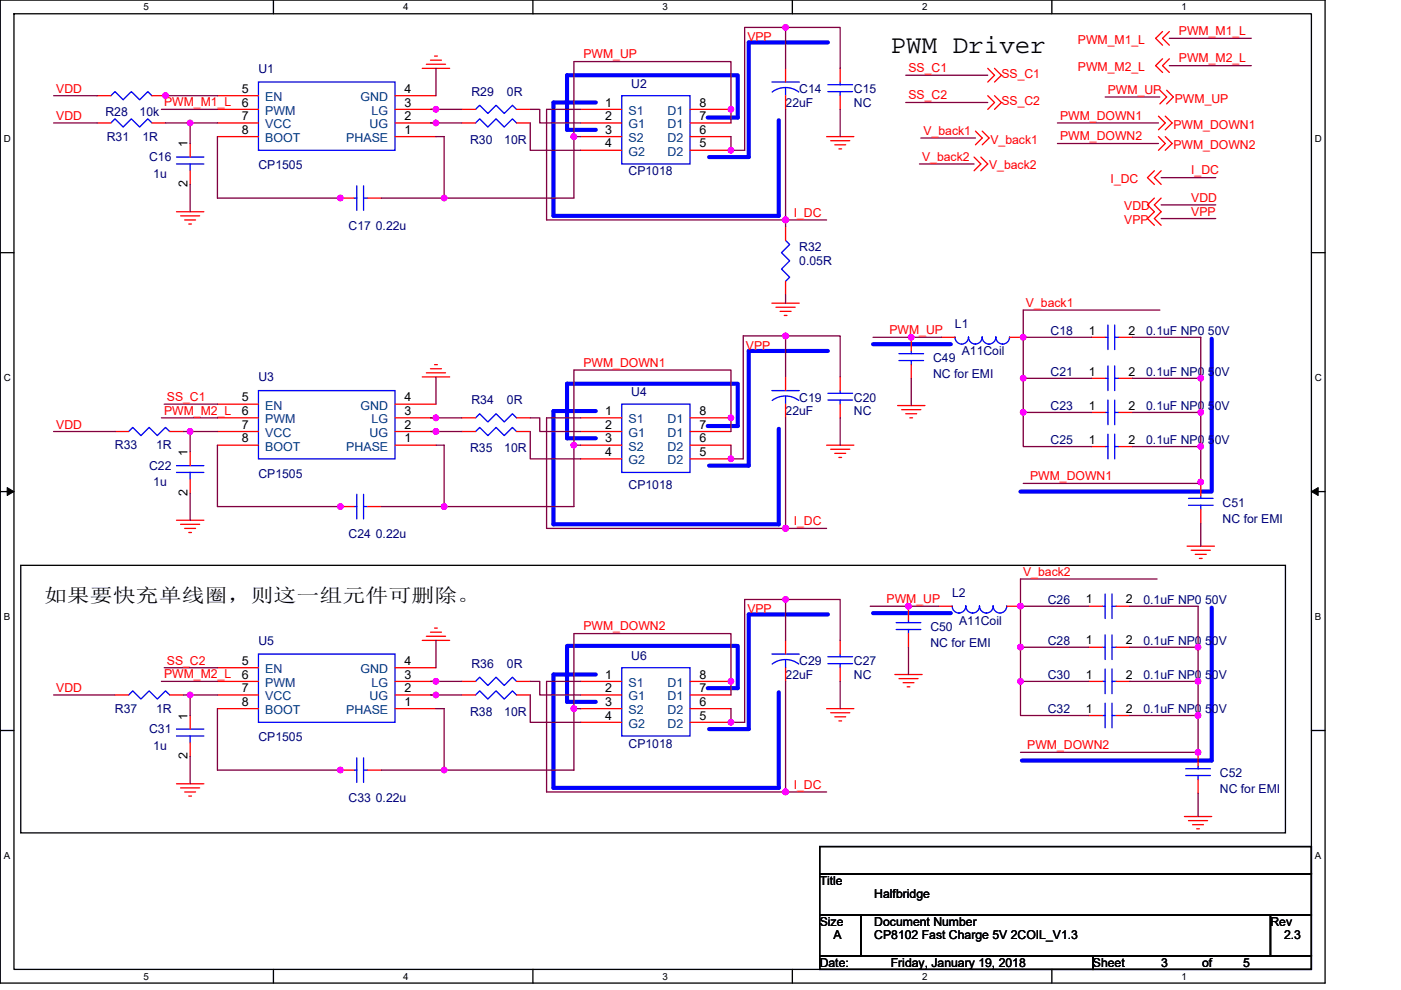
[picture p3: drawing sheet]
<svg xmlns="http://www.w3.org/2000/svg" width="297mm" height="210mm" viewBox="0 0 297 210" stroke-linecap="round" stroke-linejoin="round" font-family="sans-serif">
<path d="M.1 0h280.8v208.5h-280.8zM3 2.9h275v202.7h-275z" fill="none" stroke="#000" stroke-width=".28"/>
<g fill="#fff">
<path d="M30.5 .3h1.1v2.3h-1.1z"/>
<path d="M30.5 205.9h1.1v2.3h-1.1z"/>
</g>
<path d="M58 0v2.9M58 205.6v2.9" fill="none" stroke="#000" stroke-width=".28"/>
<g fill="#fff">
<path d="M85.5 .3h1.1v2.3h-1.1z"/>
<path d="M85.5 205.9h1.1v2.3h-1.1z"/>
</g>
<path d="M113 0v2.9M113 205.6v2.9" fill="none" stroke="#000" stroke-width=".28"/>
<g fill="#fff">
<path d="M140.5 .3h1.1v2.3h-1.1z"/>
<path d="M140.5 205.9h1.1v2.3h-1.1z"/>
</g>
<path d="M168 0v2.9M168 205.6v2.9" fill="none" stroke="#000" stroke-width=".28"/>
<g fill="#fff">
<path d="M195.5 .3h1.2v2.3h-1.2z"/>
<path d="M195.5 205.9h1.2v2.3h-1.2z"/>
</g>
<path d="M223 0v2.9M223 205.6v2.9" fill="none" stroke="#000" stroke-width=".28"/>
<g fill="#fff">
<path d="M250.5 .3h1.2v2.3h-1.2z"/>
<path d="M250.5 205.9h1.2v2.3h-1.2z"/>
<path d="M.8 28.3h1.5v2.3h-1.5z"/>
<path d="M278.8 28.3h1.5v2.3h-1.5z"/>
<path d="M.8 78.9h1.5v2.3h-1.5z"/>
<path d="M278.8 78.9h1.5v2.3h-1.5z"/>
</g>
<path d="M.1 53.6h2.9M278 53.6h2.9" fill="none" stroke="#000" stroke-width=".28"/>
<g fill="#fff">
<path d="M.8 129.6h1.4v2.3h-1.4z"/>
<path d="M278.8 129.6h1.4v2.3h-1.4z"/>
</g>
<path d="M.1 104.3h2.9M278 104.3h2.9" fill="none" stroke="#000" stroke-width=".28"/>
<path d="M1.5 103.4l1.5 .9-1.5 .8zM278 104.3l1.5-.9v1.7z" fill="#000" stroke="#000" stroke-width=".21"/>
<g fill="#fff">
<path d="M.8 180.3h1.4v2.3h-1.4z"/>
<path d="M278.8 180.3h1.4v2.3h-1.4z"/>
</g>
<path d="M4.4 119.9h268.1v56.8h-268.1zM.1 154.9h2.9M278 154.9h2.9M173.8 179.6h104.2v5.7h-104.2zM173.8 194h8.7v8.7h-8.7zM173.8 185.3h104.2v8.7h-104.2zM182.5 194h86.9v8.7h-86.9zM269.4 194h8.6v8.7h-8.6zM173.8 202.7h57.9v2.9h-57.9zM231.7 202.7h46.3v2.9h-46.3z" fill="none" stroke="#000" stroke-width=".28"/>
<g fill="none" stroke="#00f" stroke-width=".87">
<path d="M156.1 16h-35.9v11.5h6.1M156.4 16v8.9h-6.4M175.5 9h-16.8v24.3h-8.4M126.3 21.7h-9v24.1h47.8v-20.3M175.5 74.4h-16.8v24.4h-8.4M185.1 73h16.5M256.9 71.8v32.5M126.3 87.2h-9v24h47.8v-20.2M156.1 81.4h-35.9v11.6h6.1M156.4 81.4v9h-6.4M216.4 104.3h40.2M120.2 137.3v11.6h6.1"/>
<path d="M120.2 137h35.9M156.4 137v9h-6.4M175.5 130.3h-16.8v24.3h-8.4M185.1 130h16.5M256.9 128.9v32.4h-40.2M126.3 143.1h-9v24h47.8v-20.3"/>
</g>
<g fill="none" stroke="#f00" stroke-width=".28">
<path d="M89.5 14.5h5.8M90.4 13.6h4.1M91.3 12.8h2.3M92.1 11.9h.6M166.6 14.5v2.9M178.1 14.5v2.9M209.4 14.5l1.5 1.5-1.5 1.4M210.9 14.5l1.4 1.5-1.4 1.4M245.9 19.1l1.5 1.5-1.5 1.4M246.5 6.7l-1.5 1.4 1.5 1.5M246.5 12.5l-1.5 1.4 1.5 1.5M247.4 19.1l1.4 1.5-1.4 1.4"/>
<path d="M247.9 6.7l-1.4 1.4 1.4 1.5M247.9 12.5l-1.4 1.4 1.4 1.5M20.6 26.1h2.9M20.6 20.3h2.9M32.2 26.1h2.9M32.2 20.3h2.9M40.3 30.4v2.9M40.3 36.2v2.9M46.1 29h8.7M46.1 26.1h8.7M46.1 23.2h8.7M46.1 20.3h8.7"/>
<path d="M83.8 29h8.6M83.8 26.1h8.6M83.8 23.2h8.6M83.8 20.3h8.6M97.9 23.2h2.9M97.9 26.1h2.9M109.5 23.2h2.9M109.5 26.1h2.9M123.1 23.2h8.7M123.1 26.1h8.7M123.1 29h8.7M123.1 31.9h8.7"/>
<path d="M146.3 31.9h8.7M146.3 29h8.7M146.3 26.1h8.7M146.3 23.2h8.7M166.6 20.3v2.9M175.3 29h5.7M176.1 29.8h4.1M177 30.7h2.3M177.9 31.6h.5M178.1 20.3v2.9M206.5 33.3l1.5 1.5-1.5 1.4M206.8 27.8l1.5 1.5-1.5 1.4"/>
<path d="M208 33.3l1.4 1.5-1.4 1.4M208.3 27.8l1.4 1.5-1.4 1.4M209.4 20.3l1.5 1.4-1.5 1.5M210.9 20.3l1.4 1.4-1.4 1.5M244.7 36.2l-1.4 1.5 1.4 1.4M245.6 24.6l1.5 1.5-1.5 1.4M245.6 29l1.5 1.4-1.5 1.5M246.2 36.2l-1.5 1.5 1.5 1.4M247.1 24.6l1.4 1.5-1.4 1.4M247.1 29l1.4 1.4-1.4 1.5M37.4 44.9h5.8M38.3 45.8h4"/>
<path d="M39.2 46.7h2.3M40 47.5h.6M72.2 42h2.9M78 42h2.9M166.6 48.1v2.9M166.6 59.7v2.9M244.7 42l-1.4 1.5 1.4 1.4-1.4 1.5 1.4 1.4M246.2 42l-1.5 1.5 1.5 1.4-1.5 1.5 1.5 1.4M89.5 79.9h5.8M90.4 79.1h4.1M91.3 78.2h2.3M92.1 77.3h.6"/>
<path d="M163.7 64.3h5.8M164.5 65.2h4.1M165.4 66h2.3M166.3 66.9h.6M166.6 79.9v2.9M178.1 79.9v2.9M193.2 71.5v2.9M193.2 77.3v2.9M199.6 71.5h2.9M214.1 71.5h2.9M231.4 71.5h2.9M237.2 71.5h2.9"/>
<path d="M24.4 91.5h2.9M36 91.5h2.9M40.3 95.9v2.9M46.1 94.4h8.7M46.1 91.5h8.7M46.1 88.6h8.7M46.1 85.7h8.7M83.8 94.4h8.6M83.8 91.5h8.6M83.8 88.6h8.6M83.8 85.7h8.6M97.9 88.6h2.9"/>
<path d="M97.9 91.5h2.9M109.5 88.6h2.9M109.5 91.5h2.9M123.1 88.6h8.7M123.1 91.5h8.7M123.1 94.4h8.7M123.1 97.3h8.7M146.3 97.3h8.7M146.3 94.4h8.7M146.3 91.5h8.7M146.3 88.6h8.7M166.6 85.7v2.9"/>
<path d="M175.3 94.4h5.7M176.1 95.3h4.1M177 96.2h2.3M177.9 97h.5M178.1 85.7v2.9M190.3 86h5.8M191.2 86.9h4M192 87.8h2.3M192.9 88.6h.6M231.4 94.7h2.9M231.4 87.5h2.9M231.4 80.2h2.9"/>
<path d="M237.2 94.7h2.9M237.2 87.5h2.9M237.2 80.2h2.9M37.4 110.3h5.8M38.3 111.2h4M39.2 112.1h2.3M40 112.9h.6M40.3 101.7v2.9M72.2 107.4h2.9M78 107.4h2.9M251.7 115.8h5.8M252.6 116.7h4"/>
<path d="M253.4 117.6h2.4M254.3 118.4h.6M254.6 102.2v2.9M254.6 108v2.9M89.5 135.8h5.8M90.4 135h4.1M91.3 134.1h2.3M92.1 133.2h.6M166.6 135.8v2.9M178.1 135.8v2.9M192.6 128.6v2.9M192.6 134.4v2.9"/>
<path d="M199 128.6h2.9M213.5 128.6h2.9M230.8 128.6h2.9M230.8 137.3h2.9M236.6 128.6h2.9M236.6 137.3h2.9M24.4 147.4h2.9M36 147.4h2.9M40.3 151.8v2.8M40.3 157.5v2.9M46.1 150.3h8.7M46.1 147.4h8.7"/>
<path d="M46.1 144.5h8.7M46.1 141.6h8.7M83.8 150.3h8.6M83.8 147.4h8.6M83.8 144.5h8.6M83.8 141.6h8.6M97.9 144.5h2.9M97.9 147.4h2.9M109.5 144.5h2.9M109.5 147.4h2.9M123.1 144.5h8.7M123.1 147.4h8.7"/>
<path d="M123.1 150.3h8.7M123.1 153.2h8.7M146.3 153.2h8.7M146.3 150.3h8.7M146.3 147.4h8.7M146.3 144.5h8.7M166.6 141.6v2.9M175.3 150.3h5.7M176.1 151.2h4.1M177 152h2.3M177.9 152.9h.5M178.1 141.6v2.9"/>
<path d="M189.7 143.1h5.8M190.6 143.9h4M191.5 144.8h2.3M192.3 145.7h.6M230.8 144.5h2.9M230.8 151.8h2.9M236.6 144.5h2.9M236.6 151.8h2.9M254 159.6v2.9M37.4 166.2h5.8M38.3 167.1h4M39.2 168h2.3"/>
<path d="M40 168.8h.6M72.2 163.3h2.9M78 163.3h2.9M251.1 173.2h5.8M252 174.1h4M252.9 174.9h2.3M253.7 175.8h.6M254 165.4v2.9"/>
</g>
<g fill="none" stroke="#00f" stroke-width=".28">
<path d="M54.8 17.4h29v14.5h-29zM163.7 17.4h5.8M163.7 19.5a4.6 4.6 0 0 1 5.7 0M166.6 18.6v1.7M175.5 19.4h5.3M175.5 18h5.3M178.1 17.4v.6M178.1 19.4v.9M23.5 26.1l.9-.9 1.7 1.7 1.8-1.7 1.7 1.7 1.7-1.7 .9 .9M23.5 20.3l.9-.9 1.7 1.8 1.8-1.8 1.7 1.8 1.7-1.8 .9 .9M37.4 33.3h5.8M37.4 34.8h5.8"/>
<path d="M40.3 34.8v1.4M75.6 39.4v5.2M77.1 39.4v5.2M100.8 23.2l.9-.9 1.7 1.8 1.8-1.8 1.7 1.8 1.7-1.8 .9 .9M100.8 26.1l.9-.9 1.7 1.7 1.8-1.7 1.7 1.7 1.7-1.7 .9 .9M131.8 20.3h14.5v14.5h-14.5zM75.1 42h.5M77.1 42h.9M166.6 51l.8 .9-1.7 1.7 1.7 1.7-1.7 1.8 1.7 1.7-.8 .9M190.6 76.5h5.2M190.6 75h5.2M193.2 74.4v.6"/>
<path d="M193.2 76.5v.8M211.1 71.5a1.46 1.46 0 0 1-1.4 1.5 1.44 1.44 0 0 1-1.4-1.5h-.1a1.46 1.46 0 0 1-1.4 1.5 1.44 1.44 0 0 1-1.4-1.5h-.1a1.43 1.43 0 0 1-1.4 1.5 1.43 1.43 0 0 1-1.4-1.5M214 71.5a1.45 1.45 0 0 1-1.4 1.5 1.45 1.45 0 0 1-1.4-1.5M234.3 71.5h.6M234.9 68.9v5.2M234.9 77.6v5.2M236.3 71.5h.9M236.3 68.9v5.2M236.3 77.6v5.2M27.3 91.5l.8-.8 1.8 1.7 1.7-1.7 1.8 1.7 1.7-1.7 .9 .8M37.4 98.8h5.8M54.8 82.8h29v14.5h-29z"/>
<path d="M100.8 88.6l.9-.8 1.7 1.7 1.8-1.7 1.7 1.7 1.7-1.7 .9 .8M100.8 91.5l.9-.8 1.7 1.7 1.8-1.7 1.7 1.7 1.7-1.7 .9 .8M131.8 85.7h14.5v14.5h-14.5zM163.7 82.8h5.8M163.7 84.9a4.6 4.6 0 0 1 5.7 0M166.6 84v1.7M175.5 84.9h5.3M175.5 83.4h5.3M178.1 82.8v.6M178.1 84.9v.8M234.3 94.7h.6M234.3 87.5h.6"/>
<path d="M234.3 80.2h.6M234.9 92.1v5.2M234.9 84.9v5.2M236.3 94.7h.9M236.3 87.5h.9M236.3 80.2h.9M236.3 92.1v5.2M236.3 84.9v5.2M37.4 100.2h5.8M40.3 100.2v1.5M75.1 107.4h.5M75.6 104.8v5.3"/>
<path d="M77.1 107.4h.9M77.1 104.8v5.3M252 107.2h5.2M252 105.7h5.2M254.6 105.1v.6M254.6 107.2v.8M54.8 138.7h29v14.5h-29zM163.7 138.7h5.8M166.6 139.9v1.7M175.5 139.3h5.3M178.1 138.7v.6M190 133.5h5.2"/>
<path d="M190 132.1h5.2M192.6 131.5v.6M192.6 133.5v.9M201.9 128.6a1.44 1.44 0 0 0 1.4 1.4 1.46 1.46 0 0 0 1.5-1.4M204.8 128.6a1.45 1.45 0 0 0 1.4 1.4 1.45 1.45 0 0 0 1.5-1.4 1.45 1.45 0 0 0 1.4 1.4 1.45 1.45 0 0 0 1.5-1.4 1.43 1.43 0 0 0 1.4 1.4 1.43 1.43 0 0 0 1.4-1.4M233.7 128.6h.6M233.7 137.3h.6M234.3 126v5.2M234.3 134.7v5.2M235.8 128.6h.8M235.8 137.3h.8M235.8 126v5.2"/>
<path d="M235.8 134.7v5.2M27.3 147.4l.8-.9 1.8 1.8 1.7-1.8 1.8 1.8 1.7-1.8 .9 .9M37.4 154.6h5.8M37.4 156.1h5.8M40.3 156.1v1.4M100.8 144.5l.9-.9 1.7 1.8 1.8-1.8 1.7 1.8 1.7-1.8 .9 .9M100.8 147.4l.9-.9 1.7 1.8 1.8-1.8 1.7 1.8 1.7-1.8 .9 .9M131.8 141.6h14.5v14.5h-14.5zM163.7 140.8a4.6 4.6 0 0 1 5.7 0M175.5 140.8h5.3M178.1 140.8v.8M233.7 144.5h.6"/>
<path d="M233.7 151.8h.6M234.3 141.9v5.2M234.3 149.1v5.3M235.8 144.5h.8M235.8 151.8h.8M235.8 141.9v5.2M235.8 149.1v5.3M75.1 163.3h.5M75.6 160.7v5.2M77.1 163.3h.9M77.1 160.7v5.2M251.4 164.5h5.2"/>
<path d="M251.4 163h5.2M254 162.5v.5M254 164.5v.9"/>
</g>
<g fill="none" stroke="#800040" stroke-width=".28">
<path d="M92.4 14.5v5.8M166.6 5.8h11.5v8.7M166.6 5.8h-8.7v26.1h-2.9v-2.9M166.6 5.8v8.7M192 16h17.4M247.9 13.9h17.4M247.9 8.1h17.4M11.4 26.1h9.2M11.4 20.3h9.2M34.2 23.2h11.9M34.8 20.3h11.3M35.1 26.1h5.2v4.3"/>
<path d="M40.3 26.1h5.8M40.3 39.1v5.8M46.1 29v13h26.4M91.3 23.2h6.6M92.4 29h1.8v13M97.9 26.1h-6.6M112.4 23.2h2v2.9h8.7M112.4 26.1v5.8h10.7M121.7 29h1.4M121.7 29v13h-27.5M123.1 23.2h-7.2v23.5h50.7M155 26.1v-13h-33.3v15.9"/>
<path d="M166.6 23.2v23.5M178.1 23.2v5.8M192 21.7h17.4M194.9 34.8h11.6M195.2 29.3h11.6M224.2 26.1h21.4M224.2 30.4h21.4M234.3 20.6h11.6M246.2 37.7h11.6M80.9 42h13.3M166.6 46.7h8.7M166.6 46.7v1.4"/>
<path d="M246.2 46.4h11.6M246.2 43.5h11.6M92.4 79.9v5.8M166.6 71.2h11.5v8.7M166.6 62.6v1.7M166.6 71.2h-9v26.1h-2.6v-2.9M166.6 71.2v8.7M185.1 71.5h14.5M217 71.5h14.4M217 71.5v8.7M240.1 71.5h14.5v8.7M245.9 65.8h-28.9v5.7"/>
<path d="M11.4 91.5h13M34.2 88.6h11.9M34.8 85.7h11.3M38.9 91.5h1.4v4.4M40.3 91.5h5.8M46.1 94.4v13h26.4M91.3 88.6h6.6M91.3 91.5h6.6M92.4 94.4h1.8v13M112.4 88.6h2v2.9h8.7M112.4 91.5v5.8h10.7M121.7 94.4h1.4"/>
<path d="M121.7 94.4v13h-27.5M123.1 88.6h-7.2v23.5h50.7M155 91.5v-13h-33.3v15.9M166.6 88.6v23.5M178.1 88.6v5.8M193.2 80.2v5.8M217 80.2h14.4M217 80.2v7.3h14.4M217 87.5v7.2h14.4M240.1 80.2h14.5M240.1 94.7h14.5M240.1 87.5h14.5"/>
<path d="M254.6 94.7v7.8h-37.6M254.6 87.5v7.2M254.6 80.2v7.3M40.3 104.6v5.7M80.9 107.4h13.3M166.6 112.1h8.7M254.6 110.9v4.9M92.4 135.8v5.8M166.6 127.1h11.5v8.7M166.6 127.1h-8.7v26.1h-2.9v-2.9M166.6 127.1v8.7M184.5 128.6h14.5"/>
<path d="M192.6 137.3v5.8M216.4 137.3h14.4M216.4 128.6h14.4M216.4 137.3v7.2h14.4M216.4 128.6v8.7M239.5 137.3h14.5M239.5 128.6h14.5v8.7M245.3 122.8h-28.9v5.8M254 137.3v7.2M11.4 147.4h13M34.2 144.5h11.9M34.8 141.6h11.3"/>
<path d="M38.9 147.4h1.4v4.4M40.3 147.4h5.8M46.1 150.3v13h26.4M91.3 144.5h6.6M91.3 147.4h6.6M92.4 150.3h1.8v13M112.4 144.5h2v2.9h8.7M112.4 147.4v5.8h10.7M121.7 150.3h1.4M121.7 150.3v13h-27.5M123.1 144.5h-7.2v23.5h50.7M155 147.4v-13h-33.3v15.9"/>
<path d="M166.6 144.5v23.5M178.1 144.5v5.8M216.4 144.5v7.3h14.4M239.5 151.8h14.5M239.5 144.5h14.5M254 151.8v7.8h-37.6M254 144.5v7.3M40.3 160.4v5.8M80.9 163.3h13.3M166.6 168h8.7M254 168.3v4.9"/>
</g>
<g fill="#f0f" stroke="#f0f" stroke-width=".28">
<circle cx="92.4" cy="23.2" r=".57"/>
<circle cx="40.3" cy="26.1" r=".57"/>
<circle cx="35.1" cy="20.3" r=".57"/>
<circle cx="166.6" cy="46.6" r=".57"/>
<circle cx="155" cy="23.2" r=".57"/>
<circle cx="155" cy="31.9" r=".57"/>
<circle cx="166.6" cy="5.8" r=".57"/>
<circle cx="92.4" cy="26.1" r=".57"/>
<circle cx="216.9" cy="71.5" r=".57"/>
<circle cx="254.6" cy="80.2" r=".57"/>
<circle cx="216.9" cy="80.2" r=".57"/>
<circle cx="254.6" cy="102.2" r=".57"/>
<circle cx="193.2" cy="71.5" r=".57"/>
<circle cx="216.9" cy="87.5" r=".57"/>
<circle cx="254.6" cy="87.5" r=".57"/>
<circle cx="121.7" cy="29" r=".57"/>
<circle cx="94.2" cy="42" r=".57"/>
<circle cx="72.2" cy="42" r=".57"/>
<circle cx="121.7" cy="94.4" r=".57"/>
<circle cx="94.2" cy="107.4" r=".57"/>
<circle cx="72.2" cy="107.4" r=".57"/>
<circle cx="166.6" cy="112.1" r=".57"/>
<circle cx="92.4" cy="88.6" r=".57"/>
<circle cx="40.3" cy="91.5" r=".57"/>
<circle cx="155" cy="88.6" r=".57"/>
<circle cx="155" cy="97.3" r=".57"/>
<circle cx="166.6" cy="71.2" r=".57"/>
<circle cx="92.4" cy="91.5" r=".57"/>
<circle cx="121.7" cy="150.3" r=".57"/>
<circle cx="94.2" cy="163.3" r=".57"/>
<circle cx="72.2" cy="163.3" r=".57"/>
<circle cx="166.6" cy="168" r=".57"/>
<circle cx="92.4" cy="144.5" r=".57"/>
<circle cx="40.3" cy="147.4" r=".57"/>
<circle cx="155" cy="144.5" r=".57"/>
<circle cx="155" cy="153.2" r=".57"/>
<circle cx="166.6" cy="127.1" r=".57"/>
<circle cx="92.4" cy="147.4" r=".57"/>
<circle cx="216.4" cy="128.6" r=".57"/>
<circle cx="254" cy="137.3" r=".57"/>
<circle cx="216.4" cy="137.3" r=".57"/>
<circle cx="254" cy="159.6" r=".57"/>
<circle cx="254" cy="151.7" r=".57"/>
<circle cx="192.6" cy="128.6" r=".57"/>
<circle cx="216.4" cy="144.5" r=".57"/>
<circle cx="254" cy="144.5" r=".57"/>
<circle cx="254.6" cy="94.7" r=".57"/>
</g>
<text font-size="5.5" x="188.9" y="11.3">PWM Driver</text>
<text font-size="4" x="9.3" y="127.8">如果要快充单线圈，则这一组元件可删除。</text>
<g font-size="2.6" fill="#f00">
<text x="158.5" y="8.7">VPP</text>
<text x="228.5" y="9.3">PWM_M1_L</text>
<text x="250" y="7.5">PWM_M1_L</text>
<text x="123.7" y="12.4">PWM_UP</text>
<text x="192.6" y="15.3">SS_C1</text>
<text x="212.3" y="16.6">SS_C1</text>
<text x="228.5" y="15.1">PWM_M2_L</text>
<text x="250" y="13.3">PWM_M2_L</text>
<text x="11.9" y="19.7">VDD</text>
<text x="34.8" y="22.5">PWM_M1_L</text>
<text x="192.6" y="21.1">SS_C2</text>
<text x="212.3" y="22.3">SS_C2</text>
<text x="234.9" y="19.9">PWM_UP</text>
<text x="249.1" y="21.8">PWM_UP</text>
<text x="11.9" y="25.5">VDD</text>
<text x="195.8" y="28.6">V_back1</text>
<text x="224.8" y="25.4">PWM_DOWN1</text>
<text x="224.8" y="29.8">PWM_DOWN2</text>
<text x="248.8" y="27.3">PWM_DOWN1</text>
<text x="195.5" y="34.1">V_back2</text>
<text x="209.7" y="35.9">V_back2</text>
<text x="210" y="30.4">V_back1</text>
<text x="248.8" y="31.6">PWM_DOWN2</text>
<text x="235.5" y="38.8">I_DC</text>
<text x="252.6" y="37">I_DC</text>
<text x="168.3" y="46">I_DC</text>
<text x="238.4" y="47.5">VPP</text>
<text x="238.4" y="44.6">VDD</text>
<text x="252.6" y="45.8">VPP</text>
<text x="252.6" y="42.9">VDD</text>
<text x="217.5" y="65.1">V_back1</text>
<text x="188.6" y="70.9">PWM_UP</text>
<text x="123.7" y="77.8">PWM_DOWN1</text>
<text x="158.2" y="74.2">VPP</text>
<text x="34.8" y="87.9">PWM_M2_L</text>
<text x="35.4" y="85">SS_C1</text>
<text x="11.9" y="91">VDD</text>
<text x="218.4" y="101.9">PWM_DOWN1</text>
<text x="168.3" y="111.4">I_DC</text>
<text x="216.9" y="122.1">V_back2</text>
<text x="158.5" y="130">VPP</text>
<text x="188" y="127.9">PWM_UP</text>
<text x="123.7" y="133.7">PWM_DOWN2</text>
<text x="34.8" y="143.8">PWM_M2_L</text>
<text x="35.4" y="140.9">SS_C2</text>
<text x="11.9" y="146.8">VDD</text>
<text x="217.8" y="158.9">PWM_DOWN2</text>
<text x="168.3" y="167.3">I_DC</text>
</g>
<g font-size="2.6" fill="#000080">
<text x="54.8" y="15.4">U1</text>
<text x="100" y="20.3">R29</text>
<text x="107.5" y="20.3">0R</text>
<text x="133.8" y="18.6">U2</text>
<text x="166.6" y="22.6">22uF</text>
<text x="169.5" y="19.7">C14</text>
<text x="181" y="19.7">C15</text>
<text x="181" y="22.6">NC</text>
<text x="22.4" y="24.7">R28</text>
<text x="22.6" y="29.9">R31</text>
<text x="29.6" y="24.7">10k</text>
<text x="30.2" y="29.9">1R</text>
<text x="31.6" y="34.2">C16</text>
<text x="54.8" y="35.9">CP1505</text>
<text x="99.7" y="30.4">R30</text>
<text x="106.9" y="30.4">10R</text>
<text x="32.5" y="37.7">1u</text>
<text x="133.3" y="37.1">CP1018</text>
<text x="73.9" y="48.7">C17 0.22u</text>
<text x="169.5" y="53.3">R32</text>
<text x="169.5" y="56.2">0.05R</text>
<text x="202.5" y="69.5">L1</text>
<text x="222.7" y="71">C18</text>
<text x="243" y="71">0.1uF NP0 50V</text>
<text x="197.8" y="76.8">C49</text>
<text x="203.9" y="75.3">A11Coil</text>
<text x="54.8" y="80.8">U3</text>
<text x="197.8" y="80.2">NC for EMI</text>
<text x="222.7" y="79.7">C21</text>
<text x="243" y="79.7">0.1uF NP0 50V</text>
<text x="100" y="85.7">R34</text>
<text x="107.5" y="85.7">0R</text>
<text x="133.8" y="84">U4</text>
<text x="166.6" y="88.1">22uF</text>
<text x="169.5" y="85.2">C19</text>
<text x="181" y="85.2">C20</text>
<text x="181" y="88.1">NC</text>
<text x="222.7" y="86.9">C23</text>
<text x="243" y="86.9">0.1uF NP0 50V</text>
<text x="24.4" y="95.3">R33</text>
<text x="33.1" y="95.3">1R</text>
<text x="99.7" y="95.9">R35</text>
<text x="106.9" y="95.9">10R</text>
<text x="222.7" y="94.1">C25</text>
<text x="243" y="94.1">0.1uF NP0 50V</text>
<text x="31.6" y="99.7">C22</text>
<text x="54.8" y="101.4">CP1505</text>
<text x="32.5" y="103.1">1u</text>
<text x="133.3" y="103.7">CP1018</text>
<text x="259.2" y="107.5">C51</text>
<text x="259.2" y="110.9">NC for EMI</text>
<text x="73.9" y="114.1">C24 0.22u</text>
<text x="201.9" y="126.6">L2</text>
<text x="222.2" y="128">C26</text>
<text x="242.4" y="128">0.1uF NP0 50V</text>
<text x="54.8" y="136.7">U5</text>
<text x="197.2" y="133.8">C50</text>
<text x="197.2" y="137.3">NC for EMI</text>
<text x="203.3" y="132.7">A11Coil</text>
<text x="222.2" y="136.7">C28</text>
<text x="242.4" y="136.7">0.1uF NP0 50V</text>
<text x="100" y="141.6">R36</text>
<text x="107.5" y="141.6">0R</text>
<text x="133.8" y="139.9">U6</text>
<text x="166.6" y="144">22uF</text>
<text x="169.5" y="141.1">C29</text>
<text x="181" y="141.1">C27</text>
<text x="181" y="144">NC</text>
<text x="222.2" y="144">C30</text>
<text x="242.4" y="144">0.1uF NP0 50V</text>
<text x="24.4" y="151.2">R37</text>
<text x="31.6" y="155.5">C31</text>
<text x="33.1" y="151.2">1R</text>
<text x="99.7" y="151.8">R38</text>
<text x="106.9" y="151.8">10R</text>
<text x="222.2" y="151.2">C32</text>
<text x="242.4" y="151.2">0.1uF NP0 50V</text>
<text x="32.5" y="159">1u</text>
<text x="54.8" y="157.3">CP1505</text>
<text x="133.3" y="158.7">CP1018</text>
<text x="258.6" y="164.8">C52</text>
<text x="73.9" y="170">C33 0.22u</text>
<text x="258.6" y="168.3">NC for EMI</text>
</g>
<g font-size="2.6">
<text x="51.3" y="22.6">6</text>
<text x="51.3" y="19.7">5</text>
<text x="85.8" y="22.6">3</text>
<text x="85.8" y="19.7">4</text>
<text x="128.3" y="22.6">1</text>
<text x="148.3" y="22.6">8</text>
<text x="51.3" y="28.4">8</text>
<text x="51.3" y="25.5">7</text>
<text x="85.8" y="28.4">1</text>
<text x="85.8" y="25.5">2</text>
<text x="128.3" y="25.5">2</text>
<text x="128.3" y="28.4">3</text>
<text x="148.3" y="28.4">6</text>
<text x="148.3" y="25.5">7</text>
<text x="39.7" y="31.3" transform="rotate(-90 39.7 31.3)">1</text>
<text x="128.3" y="31.3">4</text>
<text x="148.3" y="31.3">5</text>
<text x="39.7" y="39.7" transform="rotate(-90 39.7 39.7)">2</text>
<text x="230.8" y="71">1</text>
<text x="239.2" y="71">2</text>
<text x="230.8" y="79.7">1</text>
<text x="239.2" y="79.7">2</text>
<text x="51.3" y="88">6</text>
<text x="51.3" y="85.1">5</text>
<text x="85.8" y="88">3</text>
<text x="85.8" y="85.1">4</text>
<text x="128.3" y="88">1</text>
<text x="148.3" y="88">8</text>
<text x="230.8" y="86.9">1</text>
<text x="239.2" y="86.9">2</text>
<text x="51.3" y="93.8">8</text>
<text x="51.3" y="90.9">7</text>
<text x="85.8" y="93.8">1</text>
<text x="85.8" y="90.9">2</text>
<text x="128.3" y="90.9">2</text>
<text x="128.3" y="93.8">3</text>
<text x="148.3" y="93.8">6</text>
<text x="148.3" y="90.9">7</text>
<text x="230.8" y="94.1">1</text>
<text x="239.2" y="94.1">2</text>
<text x="39.7" y="96.7" transform="rotate(-90 39.7 96.7)">1</text>
<text x="128.3" y="96.7">4</text>
<text x="148.3" y="96.7">5</text>
<text x="39.7" y="105.2" transform="rotate(-90 39.7 105.2)">2</text>
<text x="230.2" y="128">1</text>
<text x="238.7" y="128">2</text>
<text x="230.2" y="136.7">1</text>
<text x="238.7" y="136.7">2</text>
<text x="51.3" y="143.9">6</text>
<text x="51.3" y="141">5</text>
<text x="85.8" y="143.9">3</text>
<text x="85.8" y="141">4</text>
<text x="128.3" y="143.9">1</text>
<text x="148.3" y="143.9">8</text>
<text x="230.2" y="143.9">1</text>
<text x="238.7" y="143.9">2</text>
<text x="51.3" y="149.7">8</text>
<text x="51.3" y="146.8">7</text>
<text x="85.8" y="149.7">1</text>
<text x="85.8" y="146.8">2</text>
<text x="128.3" y="146.8">2</text>
<text x="128.3" y="149.7">3</text>
<text x="148.3" y="149.7">6</text>
<text x="148.3" y="146.8">7</text>
<text x="39.7" y="152.6" transform="rotate(-90 39.7 152.6)">1</text>
<text x="128.3" y="152.6">4</text>
<text x="148.3" y="152.6">5</text>
<text x="230.2" y="151.2">1</text>
<text x="238.7" y="151.2">2</text>
<text x="39.7" y="161" transform="rotate(-90 39.7 161)">2</text>
<text x="173.8" y="187.7">Title</text>
<text x="185.4" y="190.6">Halfbridge</text>
<text x="173.8" y="196.4">Size</text>
<text x="185.4" y="196.4">Document Number</text>
<text x="269.4" y="196.4">Rev</text>
<text x="176.7" y="199.3">A</text>
<text x="185.4" y="199.3">CP8102 Fast Charge 5V 2COIL_V1.3</text>
<text x="272.2" y="199.3">2.3</text>
<text x="173.8" y="205">Date:</text>
<text x="188.9" y="205">Friday, January 19, 2018</text>
<text x="231.7" y="205">Sheet</text>
<text x="246.2" y="205">3</text>
<text x="254.9" y="205">of</text>
<text x="263.6" y="205">5</text>
</g>
<g font-size="2.6" fill="#004080">
<text x="56.2" y="21.5">EN</text>
<text x="76.5" y="21.5">GND</text>
<text x="56.2" y="27.2">VCC</text>
<text x="56.2" y="24.4">PWM</text>
<text x="78.4" y="27.2">UG</text>
<text x="78.8" y="24.4">LG</text>
<text x="133.3" y="24.4">S1</text>
<text x="133.3" y="27.2">G1</text>
<text x="141.5" y="27.2">D1</text>
<text x="141.5" y="24.4">D1</text>
<text x="56.2" y="30.1">BOOT</text>
<text x="73.4" y="30.1">PHASE</text>
<text x="133.3" y="30.1">S2</text>
<text x="133.3" y="33">G2</text>
<text x="141.5" y="33">D2</text>
<text x="141.5" y="30.1">D2</text>
<text x="56.2" y="89.8">PWM</text>
<text x="56.2" y="86.9">EN</text>
<text x="76.5" y="86.9">GND</text>
<text x="78.8" y="89.8">LG</text>
<text x="133.3" y="89.8">S1</text>
<text x="141.5" y="89.8">D1</text>
<text x="56.2" y="95.6">BOOT</text>
<text x="56.2" y="92.7">VCC</text>
<text x="73.4" y="95.6">PHASE</text>
<text x="78.4" y="92.7">UG</text>
<text x="133.3" y="92.7">G1</text>
<text x="133.3" y="95.6">S2</text>
<text x="141.5" y="95.6">D2</text>
<text x="141.5" y="92.7">D1</text>
<text x="133.3" y="98.5">G2</text>
<text x="141.5" y="98.5">D2</text>
<text x="56.2" y="142.8">EN</text>
<text x="76.5" y="142.8">GND</text>
<text x="56.2" y="148.6">VCC</text>
<text x="56.2" y="145.7">PWM</text>
<text x="78.4" y="148.6">UG</text>
<text x="78.8" y="145.7">LG</text>
<text x="133.3" y="145.7">S1</text>
<text x="133.3" y="148.6">G1</text>
<text x="141.5" y="148.6">D1</text>
<text x="141.5" y="145.7">D1</text>
<text x="56.2" y="151.5">BOOT</text>
<text x="73.4" y="151.5">PHASE</text>
<text x="133.3" y="151.5">S2</text>
<text x="133.3" y="154.4">G2</text>
<text x="141.5" y="154.4">D2</text>
<text x="141.5" y="151.5">D2</text>
</g>
<g font-size="2.1">
<text x="30.5" y="2.2">5</text>
<text x="85.5" y="2.2">4</text>
<text x="140.5" y="2.2">3</text>
<text x="195.5" y="2.2">2</text>
<text x="250.5" y="2.2">1</text>
<text x=".8" y="30.1">D</text>
<text x="278.8" y="30.1">D</text>
<text x=".8" y="80.8">C</text>
<text x="278.8" y="80.8">C</text>
<text x=".8" y="131.4">B</text>
<text x="278.8" y="131.4">B</text>
<text x=".8" y="182.1">A</text>
<text x="278.8" y="182.1">A</text>
<text x="30.5" y="207.8">5</text>
<text x="85.5" y="207.8">4</text>
<text x="140.5" y="207.8">3</text>
<text x="195.5" y="207.8">2</text>
<text x="250.5" y="207.8">1</text>
</g>
</svg>
